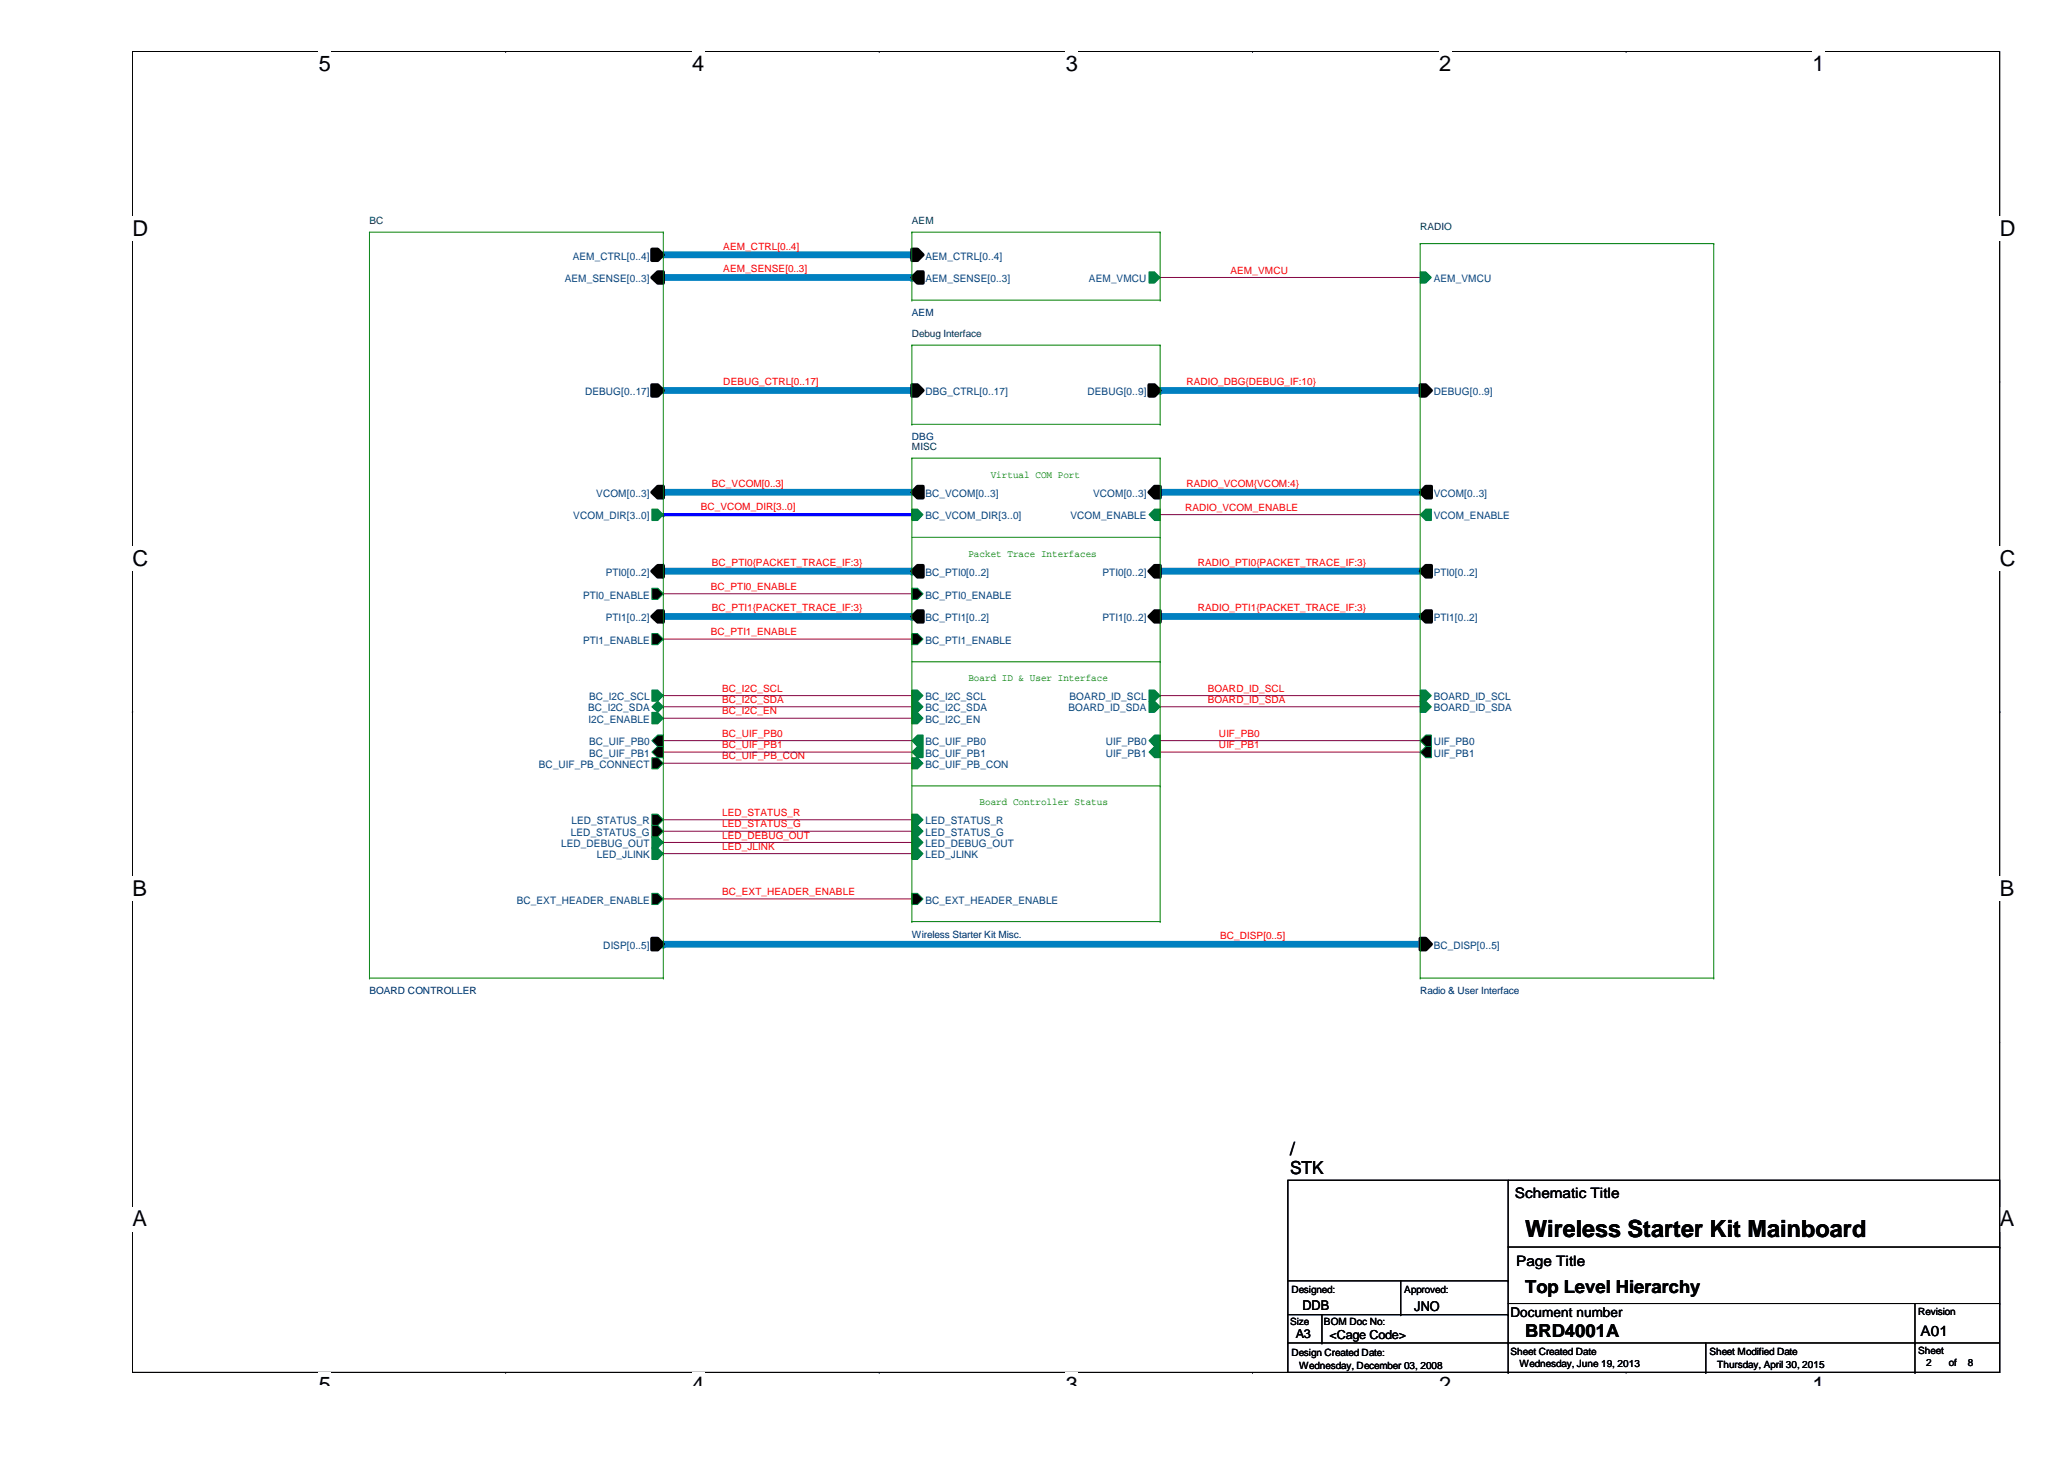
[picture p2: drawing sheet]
<svg xmlns="http://www.w3.org/2000/svg" width="297mm" height="210mm" viewBox="0 0 297 210" stroke-linecap="round" stroke-linejoin="round" font-family="sans-serif">
<path d="M19.1 7.4h268.7v190h-268.7z" fill="none" stroke="#000" stroke-width=".14"/>
<g fill="#fff">
<path d="M45.9 7.4h1.7v3.5h-1.7z"/>
<path d="M45.9 197.4h1.7v2h-1.7z"/>
</g>
<path d="M72.8 7.4h.1M72.8 197.4h.1" fill="none" stroke="#000" stroke-width=".14"/>
<g fill="#fff">
<path d="M99.6 7.4h1.7v3.5h-1.7z"/>
<path d="M99.6 197.4h1.7v2h-1.7z"/>
</g>
<path d="M126.5 7.4h.1M126.5 197.4h.1" fill="none" stroke="#000" stroke-width=".14"/>
<g fill="#fff">
<path d="M153.4 7.4h1.7v3.5h-1.7z"/>
<path d="M153.4 197.4h1.7v2h-1.7z"/>
</g>
<path d="M180.3 7.4h.1M180.3 197.4h.1" fill="none" stroke="#000" stroke-width=".14"/>
<g fill="#fff">
<path d="M207.1 7.4h1.7v3.5h-1.7z"/>
<path d="M207.1 197.4h1.7v2h-1.7z"/>
</g>
<path d="M234 7.4h.1M234 197.4h.1" fill="none" stroke="#000" stroke-width=".14"/>
<g fill="#fff">
<path d="M260.9 7.4h1.7v3.5h-1.7z"/>
<path d="M260.9 197.4h1.7v2h-1.7z"/>
<path d="M19.1 31.2h2.2v3.4h-2.2z"/>
<path d="M287.8 31.2h2.2v3.4h-2.2z"/>
<path d="M19.1 78.7h2.2v3.4h-2.2z"/>
<path d="M287.8 78.7h2.2v3.4h-2.2z"/>
</g>
<path d="M19.1 54.9h.1M287.8 54.9h.1" fill="none" stroke="#000" stroke-width=".14"/>
<g fill="#fff">
<path d="M19.1 126.2h2v3.4h-2z"/>
<path d="M287.8 126.2h2.1v3.4h-2.1z"/>
</g>
<path d="M19.1 102.4h.1M287.8 102.4h.1" fill="none" stroke="#000" stroke-width=".14"/>
<g fill="#fff">
<path d="M19.1 173.7h2v3.4h-2z"/>
<path d="M287.8 173.7h2.1v3.4h-2.1z"/>
</g>
<path d="M19.1 149.9h.1M287.8 149.9h.1" fill="none" stroke="#000" stroke-width=".14"/>
<path d="M167 39.9h.1M167 39.9h37.4M95.5 85.4h.1M95.5 91.9h.1M95.5 85.4h35.7M95.5 91.9h35.7" fill="none" stroke="#800040" stroke-width=".14"/>
<path d="M167 56.2h37.4" fill="none" stroke="#0080c0" stroke-width=".97"/>
<circle cx="167" cy="56.2" r=".49" fill="#0080c0"/>
<path d="M167 70.8h37.4" fill="none" stroke="#0080c0" stroke-width=".97"/>
<circle cx="167" cy="70.8" r=".49" fill="#0080c0"/>
<path d="M95.5 135.8h108.9" fill="none" stroke="#0080c0" stroke-width=".97"/>
<circle cx="95.5" cy="135.8" r=".49" fill="#0080c0"/>
<path d="M167 74h.1M167 74h37.4" fill="none" stroke="#800040" stroke-width=".14"/>
<path d="M95.5 74h35.7" fill="none" stroke="#00f" stroke-width=".47"/>
<circle cx="95.5" cy="74" r=".23" fill="#00f"/>
<path d="M95.5 70.8h35.7" fill="none" stroke="#0080c0" stroke-width=".97"/>
<circle cx="95.5" cy="70.8" r=".49" fill="#0080c0"/>
<g fill="none" stroke="#800040" stroke-width=".14">
<path d="M95.5 109.8h.1M95.5 103.3h.1M95.5 106.6h.1M95.5 101.7h.1M95.5 100.1h.1M95.5 108.2h.1M95.5 109.8h35.7M95.5 103.3h35.7M95.5 106.6h35.7M95.5 101.7h35.7M95.5 100.1h35.7M95.5 108.2h35.7"/>
<path d="M167 108.2h.1M167 106.6h.1M167 101.7h.1M167 100.1h.1M167 106.6h37.4M167 101.7h37.4M167 100.1h37.4M167 108.2h37.4M95.5 121.2h.1M95.5 122.8h.1M95.5 121.2h35.7M95.5 122.8h35.7"/>
</g>
<path d="M167 82.2h37.4" fill="none" stroke="#0080c0" stroke-width=".97"/>
<circle cx="167" cy="82.2" r=".49" fill="#0080c0"/>
<path d="M167 88.7h37.4" fill="none" stroke="#0080c0" stroke-width=".97"/>
<circle cx="167" cy="88.7" r=".49" fill="#0080c0"/>
<path d="M95.5 117.9h35.7M95.5 119.6h35.7M131.2 117.9h.1M131.2 119.6h.1" fill="none" stroke="#800040" stroke-width=".14"/>
<path d="M95.5 82.2h35.7" fill="none" stroke="#0080c0" stroke-width=".97"/>
<circle cx="131.2" cy="82.2" r=".49" fill="#0080c0"/>
<path d="M95.5 88.7h35.7" fill="none" stroke="#0080c0" stroke-width=".97"/>
<circle cx="131.2" cy="88.7" r=".49" fill="#0080c0"/>
<path d="M95.5 129.3h35.7M131.2 129.3h.1" fill="none" stroke="#800040" stroke-width=".14"/>
<path d="M95.5 36.7h35.7" fill="none" stroke="#0080c0" stroke-width=".97"/>
<circle cx="131.2" cy="36.7" r=".49" fill="#0080c0"/>
<path d="M95.5 39.9h35.7" fill="none" stroke="#0080c0" stroke-width=".97"/>
<circle cx="131.2" cy="39.9" r=".49" fill="#0080c0"/>
<path d="M95.5 56.2h35.7" fill="none" stroke="#0080c0" stroke-width=".97"/>
<circle cx="131.2" cy="56.2" r=".49" fill="#0080c0"/>
<g fill="none" stroke="#000" stroke-width=".14">
<path d="M185.3 169.8h102.5v27.6h-102.5zM217 179.4h70.8M217 169.8v27.6M287.8 179.4h.1M185.3 193.2h.1M185.3 193.2h102.5M185.3 189.1h31.7M185.3 184.3h31.7M190.2 193.2h.1M190.2 189.1v4.1M201.6 189.1h.1M201.6 184.3v4.8"/>
<path d="M217 193.2h.1M217 197.4h.1M217 189.1h.1M217 184.3h.1M217 187.5h70.8M245.5 197.4h.1M245.5 193.2v4.2M275.6 193.2h.1M275.6 197.4h.1M275.6 187.5v9.9M287.8 187.5h.1"/>
</g>
<path d="M131.2 77.3h35.8M167 77.3h.1M131.2 95.2h35.8M167 95.2h.1M131.2 113.1h35.8M167 113.1h.1" fill="none" stroke="#008000" stroke-width=".14"/>
<path d="M165.4 106.6l.8-.9h.8v1.7h-.8z" fill-rule="evenodd" fill="#008040"/>
<path d="M165.4 106.6l.8-.9h.8v1.7h-.8z" fill="none" stroke="#008040" stroke-width=".14"/>
<path d="M131.2 106.6l.8-.9h.8v1.7h-.8z" fill-rule="evenodd" fill="#008040"/>
<path d="M131.2 106.6l.8-.9h.8v1.7h-.8z" fill="none" stroke="#008040" stroke-width=".14"/>
<path d="M131.2 108.2l.8-.8h.8v1.6h-.8z" fill-rule="evenodd" fill="#008040"/>
<path d="M131.2 108.2l.8-.8h.8v1.6h-.8z" fill="none" stroke="#008040" stroke-width=".14"/>
<path d="M131.2 109h.8l.8 .8-.8 .8h-.8z" fill-rule="evenodd" fill="#008040"/>
<path d="M131.2 109h.8l.8 .8-.8 .8h-.8z" fill="none" stroke="#008040" stroke-width=".14"/>
<path d="M131.2 100.9h.8l.8 .8-.8 .8h-.8z" fill-rule="evenodd" fill="#008040"/>
<path d="M131.2 100.9h.8l.8 .8-.8 .8h-.8z" fill="none" stroke="#008040" stroke-width=".14"/>
<path d="M131.2 99.3h.8l.8 .8-.8 .8h-.8z" fill-rule="evenodd" fill="#008040"/>
<path d="M131.2 99.3h.8l.8 .8-.8 .8h-.8z" fill="none" stroke="#008040" stroke-width=".14"/>
<path d="M166.2 107.4h.8v1.6h-.8l-.8-.8z" fill-rule="evenodd" fill="#008040"/>
<path d="M166.2 107.4h.8v1.6h-.8l-.8-.8z" fill="none" stroke="#008040" stroke-width=".14"/>
<path d="M131.2 102.5h.8l.8 .8-.8 .8h-.8z" fill-rule="evenodd" fill="#008040"/>
<path d="M131.2 102.5h.8l.8 .8-.8 .8h-.8z" fill="none" stroke="#008040" stroke-width=".14"/>
<path d="M131.2 117.1h.8l.8 .8-.8 .8h-.8z" fill-rule="evenodd" fill="#008040"/>
<path d="M131.2 117.1h.8l.8 .8-.8 .8h-.8z" fill="none" stroke="#008040" stroke-width=".14"/>
<path d="M131.2 122h.8l.8 .8-.8 .9h-.8z" fill-rule="evenodd" fill="#008040"/>
<path d="M131.2 122h.8l.8 .8-.8 .9h-.8z" fill="none" stroke="#008040" stroke-width=".14"/>
<path d="M131.2 118.7h.8l.8 .9-.8 .8h-.8z" fill-rule="evenodd" fill="#008040"/>
<path d="M131.2 118.7h.8l.8 .9-.8 .8h-.8z" fill="none" stroke="#008040" stroke-width=".14"/>
<path d="M131.2 120.4h.8l.8 .8-.8 .8h-.8z" fill-rule="evenodd" fill="#008040"/>
<path d="M131.2 120.4h.8l.8 .8-.8 .8h-.8z" fill="none" stroke="#008040" stroke-width=".14"/>
<path d="M165.4 99.3h.8l.8 .8-.8 .8h-.8z" fill-rule="evenodd" fill="#008040"/>
<path d="M165.4 99.3h.8l.8 .8-.8 .8h-.8z" fill="none" stroke="#008040" stroke-width=".14"/>
<path d="M165.4 100.9h.8l.8 .8-.8 .8h-.8z" fill-rule="evenodd" fill="#008040"/>
<path d="M165.4 100.9h.8l.8 .8-.8 .8h-.8z" fill="none" stroke="#008040" stroke-width=".14"/>
<path d="M166.2 73.2h.8v1.7h-.8l-.8-.9z" fill-rule="evenodd" fill="#008040"/>
<path d="M166.2 73.2h.8v1.7h-.8l-.8-.9z" fill="none" stroke="#008040" stroke-width=".14"/>
<path d="M131.2 73.2h.8l.8 .8-.8 .9h-.8z" fill-rule="evenodd" fill="#008040"/>
<path d="M131.2 73.2h.8l.8 .8-.8 .9h-.8zM131.2 84.6h.8l.8 .8-.8 .8h-.8zM131.2 91.1h.8l.8 .8-.8 .9h-.8zM131.2 128.5h.8l.8 .8-.8 .8h-.8z" fill="none" stroke="#008040" stroke-width=".14"/>
<g fill="#000">
<path d="M132 70h.8v1.6h-.8l-.8-.8z" fill-rule="evenodd"/>
<path d="M166.2 70h.8v1.6h-.8l-.8-.8z" fill-rule="evenodd"/>
<path d="M131.2 84.6h.8l.8 .8-.8 .8h-.8z" fill-rule="evenodd"/>
<path d="M131.2 88.7l.8-.8h.8v1.6h-.8z" fill-rule="evenodd"/>
<path d="M131.2 82.2l.8-.8h.8v1.6h-.8z" fill-rule="evenodd"/>
<path d="M131.2 91.1h.8l.8 .8-.8 .9h-.8z" fill-rule="evenodd"/>
<path d="M166.2 81.4h.8v1.6h-.8l-.8-.8z" fill-rule="evenodd"/>
<path d="M166.2 87.9h.8v1.6h-.8l-.8-.8z" fill-rule="evenodd"/>
<path d="M131.2 128.5h.8l.8 .8-.8 .8h-.8z" fill-rule="evenodd"/>
</g>
<path d="M132 70h.8v1.6h-.8l-.8-.8zM166.2 70h.8v1.6h-.8l-.8-.8zM131.2 88.7l.8-.8h.8v1.6h-.8zM131.2 82.2l.8-.8h.8v1.6h-.8zM166.2 81.4h.8v1.6h-.8l-.8-.8zM166.2 87.9h.8v1.6h-.8l-.8-.8z" fill="none" stroke="#000" stroke-width=".47"/>
<path d="M131.2 65.9h.1M131.2 65.9h35.8M131.2 65.9v66.7M167 65.9h.1M167 65.9v66.7M131.2 132.6h.1M131.2 132.6h35.8M167 132.6h.1" fill="none" stroke="#008000" stroke-width=".14"/>
<path d="M204.4 39.1h.8l.8 .8-.8 .8h-.8z" fill-rule="evenodd" fill="#008040"/>
<path d="M204.4 39.1h.8l.8 .8-.8 .8h-.8z" fill="none" stroke="#008040" stroke-width=".14"/>
<path d="M204.4 99.3h.8l.8 .8-.8 .8h-.8z" fill-rule="evenodd" fill="#008040"/>
<path d="M204.4 99.3h.8l.8 .8-.8 .8h-.8z" fill="none" stroke="#008040" stroke-width=".14"/>
<path d="M204.4 100.9h.8l.8 .8-.8 .8h-.8z" fill-rule="evenodd" fill="#008040"/>
<path d="M204.4 100.9h.8l.8 .8-.8 .8h-.8z" fill="none" stroke="#008040" stroke-width=".14"/>
<path d="M205.2 73.2h.8v1.7h-.8l-.8-.9z" fill-rule="evenodd" fill="#008040"/>
<path d="M205.2 73.2h.8v1.7h-.8l-.8-.9zM204.4 106.6l.8-.9h.8v1.7h-.8zM205.2 107.4h.8v1.6h-.8l-.8-.8z" fill="none" stroke="#008040" stroke-width=".14"/>
<g fill="#000">
<path d="M204.4 55.4h.8l.8 .8-.8 .8h-.8z" fill-rule="evenodd"/>
<path d="M205.2 70h.8v1.6h-.8l-.8-.8z" fill-rule="evenodd"/>
<path d="M205.2 81.4h.8v1.6h-.8l-.8-.8z" fill-rule="evenodd"/>
<path d="M205.2 87.9h.8v1.6h-.8l-.8-.8z" fill-rule="evenodd"/>
<path d="M204.4 106.6l.8-.9h.8v1.7h-.8z" fill-rule="evenodd"/>
<path d="M205.2 107.4h.8v1.6h-.8l-.8-.8z" fill-rule="evenodd"/>
<path d="M204.4 135h.8l.8 .8-.8 .9h-.8z" fill-rule="evenodd"/>
</g>
<path d="M204.4 55.4h.8l.8 .8-.8 .8h-.8zM205.2 70h.8v1.6h-.8l-.8-.8zM205.2 81.4h.8v1.6h-.8l-.8-.8zM205.2 87.9h.8v1.6h-.8l-.8-.8zM204.4 135h.8l.8 .8-.8 .9h-.8z" fill="none" stroke="#000" stroke-width=".47"/>
<path d="M204.4 35.1h.1M204.4 35.1h42.2M204.4 35.1v105.6M246.6 35.1h.1M246.6 35.1v105.6M204.4 140.7h.1M204.4 140.7h42.2M246.6 140.7h.1" fill="none" stroke="#008000" stroke-width=".14"/>
<path d="M165.4 39.1h.8l.8 .8-.8 .8h-.8z" fill-rule="evenodd" fill="#008040"/>
<path d="M165.4 39.1h.8l.8 .8-.8 .8h-.8z" fill="none" stroke="#008040" stroke-width=".14"/>
<g fill="#000">
<path d="M131.2 35.9h.8l.8 .8-.8 .8h-.8z" fill-rule="evenodd"/>
<path d="M131.2 39.9l.8-.8h.8v1.6h-.8z" fill-rule="evenodd"/>
<path d="M131.2 55.4h.8l.8 .8-.8 .8h-.8z" fill-rule="evenodd"/>
<path d="M165.4 55.4h.8l.8 .8-.8 .8h-.8z" fill-rule="evenodd"/>
</g>
<path d="M131.2 35.9h.8l.8 .8-.8 .8h-.8zM131.2 39.9l.8-.8h.8v1.6h-.8zM131.2 55.4h.8l.8 .8-.8 .8h-.8zM165.4 55.4h.8l.8 .8-.8 .8h-.8z" fill="none" stroke="#000" stroke-width=".47"/>
<g fill="none" stroke="#008000" stroke-width=".14">
<path d="M131.2 33.4h.1M131.2 33.4h35.8M131.2 33.4v9.8M167 33.4h.1M167 33.4v9.8M131.2 43.2h.1M131.2 49.7h.1M131.2 43.2h35.8M131.2 49.7v11.3M131.2 49.7h35.8M167 43.2h.1M167 49.7h.1"/>
<path d="M167 49.7v11.3M131.2 61h.1M131.2 61h35.8M167 61h.1"/>
</g>
<path d="M93.8 99.3h.9l.8 .8-.8 .8h-.9z" fill-rule="evenodd" fill="#008040"/>
<path d="M93.8 99.3h.9l.8 .8-.8 .8h-.9z" fill="none" stroke="#008040" stroke-width=".14"/>
<path d="M93.8 101.7l.9-.8 .8 .8-.8 .8z" fill="#008040"/>
<path d="M93.8 101.7l.9-.8 .8 .8-.8 .8z" fill="none" stroke="#008040" stroke-width=".14"/>
<path d="M93.8 122h.9l.8 .8-.8 .9h-.9z" fill-rule="evenodd" fill="#008040"/>
<path d="M93.8 122h.9l.8 .8-.8 .9h-.9z" fill="none" stroke="#008040" stroke-width=".14"/>
<path d="M93.8 120.4h.9l.8 .8-.8 .8h-.9z" fill-rule="evenodd" fill="#008040"/>
<path d="M93.8 120.4h.9l.8 .8-.8 .8h-.9z" fill="none" stroke="#008040" stroke-width=".14"/>
<path d="M93.8 73.2h.9l.8 .8-.8 .9h-.9z" fill-rule="evenodd" fill="#008040"/>
<path d="M93.8 73.2h.9l.8 .8-.8 .9h-.9z" fill="none" stroke="#008040" stroke-width=".14"/>
<path d="M93.8 102.5h.9l.8 .8-.8 .8h-.9z" fill-rule="evenodd" fill="#008040"/>
<path d="M93.8 84.6h.9l.8 .8-.8 .8h-.9zM93.8 91.1h.9l.8 .8-.8 .9h-.9zM93.8 102.5h.9l.8 .8-.8 .8h-.9zM93.8 117.1h.9l.8 .8-.8 .8h-.9zM93.8 118.7h.9l.8 .9-.8 .8h-.9zM93.8 109h.9l.8 .8-.8 .8h-.9zM93.8 106.6l.9-.9h.8v1.7h-.8zM93.8 108.2l.9-.8h.8v1.6h-.8zM93.8 128.5h.9l.8 .8-.8 .8h-.9z" fill="none" stroke="#008040" stroke-width=".14"/>
<g fill="#000">
<path d="M93.8 39.9l.9-.8h.8v1.6h-.8z" fill-rule="evenodd"/>
<path d="M93.8 35.9h.9l.8 .8-.8 .8h-.9z" fill-rule="evenodd"/>
<path d="M93.8 55.4h.9l.8 .8-.8 .8h-.9z" fill-rule="evenodd"/>
<path d="M93.8 70.8l.9-.8h.8v1.6h-.8z" fill-rule="evenodd"/>
<path d="M93.8 84.6h.9l.8 .8-.8 .8h-.9z" fill-rule="evenodd"/>
<path d="M93.8 82.2l.9-.8h.8v1.6h-.8z" fill-rule="evenodd"/>
<path d="M93.8 91.1h.9l.8 .8-.8 .9h-.9z" fill-rule="evenodd"/>
<path d="M93.8 88.7l.9-.8h.8v1.6h-.8z" fill-rule="evenodd"/>
<path d="M93.8 117.1h.9l.8 .8-.8 .8h-.9z" fill-rule="evenodd"/>
<path d="M93.8 118.7h.9l.8 .9-.8 .8h-.9z" fill-rule="evenodd"/>
<path d="M93.8 109h.9l.8 .8-.8 .8h-.9z" fill-rule="evenodd"/>
<path d="M93.8 106.6l.9-.9h.8v1.7h-.8z" fill-rule="evenodd"/>
<path d="M93.8 108.2l.9-.8h.8v1.6h-.8z" fill-rule="evenodd"/>
<path d="M93.8 135h.9l.8 .8-.8 .9h-.9z" fill-rule="evenodd"/>
<path d="M93.8 128.5h.9l.8 .8-.8 .8h-.9z" fill-rule="evenodd"/>
</g>
<path d="M93.8 39.9l.9-.8h.8v1.6h-.8zM93.8 35.9h.9l.8 .8-.8 .8h-.9zM93.8 55.4h.9l.8 .8-.8 .8h-.9zM93.8 70.8l.9-.8h.8v1.6h-.8zM93.8 82.2l.9-.8h.8v1.6h-.8zM93.8 88.7l.9-.8h.8v1.6h-.8zM93.8 135h.9l.8 .8-.8 .9h-.9z" fill="none" stroke="#000" stroke-width=".47"/>
<path d="M53.2 33.4h.1M53.2 33.4h42.3M53.2 33.4v107.3M95.5 33.4h.1M95.5 33.4v107.3M53.2 140.7h.1M53.2 140.7h42.3M95.5 140.7h.1" fill="none" stroke="#008000" stroke-width=".14"/>
<text font-size="3.4" x="219.5" y="178">Wireless Starter Kit Mainboard</text>
<g font-size="3.1">
<text x="45.9" y="10.2">5</text>
<text x="99.6" y="10.2">4</text>
<text x="153.4" y="10.2">3</text>
<text x="207.1" y="10.2">2</text>
<text x="260.9" y="10.2">1</text>
<text x="19" y="34">D</text>
<text x="287.8" y="34">D</text>
<text x="19" y="81.4">C</text>
<text x="287.8" y="81.4">C</text>
<text x="19" y="128.9">B</text>
<text x="287.8" y="128.9">B</text>
<text x="19" y="176.4">A</text>
<text x="287.8" y="176.4">A</text>
<text x="45.9" y="200.2">5</text>
<text x="99.6" y="200.2">4</text>
<text x="153.4" y="200.2">3</text>
<text x="207.1" y="200.2">2</text>
<text x="260.9" y="200.2">1</text>
</g>
<g font-size="2.6">
<text x="185.7" y="166.1">/</text>
<text x="185.7" y="168.9">STK</text>
<text x="219.5" y="186.1">Top Level Hierarchy</text>
<text x="219.5" y="192.4">BRD4001A</text>
</g>
<g font-size="2.1">
<text x="218" y="172.4">Schematic Title</text>
<text x="218.2" y="182.1">Page Title</text>
<text x="276.4" y="192.2">A01</text>
</g>
<g font-size="1.9">
<text x="187.5" y="188.5">DDB</text>
<text x="203.5" y="188.6">JNO</text>
<text x="217.4" y="189.5">Document number</text>
</g>
<g font-size="1.8">
<text x="186.5" y="192.5">A3</text>
<text x="191.3" y="192.7">&lt;Cage Code&gt;</text>
</g>
<g font-size="1.5" fill="#004080">
<text x="81.3" y="40.6">AEM_SENSE[0..3]</text>
<text x="82.4" y="37.3">AEM_CTRL[0..4]</text>
<text x="133.2" y="37.3">AEM_CTRL[0..4]</text>
<text x="133.2" y="40.6">AEM_SENSE[0..3]</text>
<text x="156.7" y="40.6">AEM_VMCU</text>
<text x="206.3" y="40.6">AEM_VMCU</text>
<text x="84.2" y="56.9">DEBUG[0..17]</text>
<text x="133.2" y="56.9">DBG_CTRL[0..17]</text>
<text x="156.5" y="56.9">DEBUG[0..9]</text>
<text x="206.3" y="56.9">DEBUG[0..9]</text>
<text x="85.8" y="71.5">VCOM[0..3]</text>
<text x="133.2" y="71.5">BC_VCOM[0..3]</text>
<text x="157.3" y="71.5">VCOM[0..3]</text>
<text x="206.3" y="71.5">VCOM[0..3]</text>
<text x="82.5" y="74.7">VCOM_DIR[3..0]</text>
<text x="133.2" y="74.7">BC_VCOM_DIR[3..0]</text>
<text x="154.1" y="74.7">VCOM_ENABLE</text>
<text x="206.3" y="74.7">VCOM_ENABLE</text>
<text x="87.2" y="82.8">PTI0[0..2]</text>
<text x="133.2" y="82.8">BC_PTI0[0..2]</text>
<text x="158.7" y="82.8">PTI0[0..2]</text>
<text x="206.3" y="82.8">PTI0[0..2]</text>
<text x="83.9" y="86.1">PTI0_ENABLE</text>
<text x="87.2" y="89.4">PTI1[0..2]</text>
<text x="133.2" y="86.1">BC_PTI0_ENABLE</text>
<text x="133.2" y="89.4">BC_PTI1[0..2]</text>
<text x="158.7" y="89.4">PTI1[0..2]</text>
<text x="206.3" y="89.4">PTI1[0..2]</text>
<text x="83.9" y="92.6">PTI1_ENABLE</text>
<text x="133.2" y="92.6">BC_PTI1_ENABLE</text>
<text x="84.8" y="100.8">BC_I2C_SCL</text>
<text x="133.2" y="100.8">BC_I2C_SCL</text>
<text x="153.9" y="100.8">BOARD_ID_SCL</text>
<text x="206.3" y="100.8">BOARD_ID_SCL</text>
<text x="84.6" y="102.4">BC_I2C_SDA</text>
<text x="84.7" y="104">I2C_ENABLE</text>
<text x="84.8" y="107.2">BC_UIF_PB0</text>
<text x="133.2" y="107.2">BC_UIF_PB0</text>
<text x="133.2" y="102.4">BC_I2C_SDA</text>
<text x="133.2" y="104">BC_I2C_EN</text>
<text x="153.8" y="102.4">BOARD_ID_SDA</text>
<text x="159.1" y="107.2">UIF_PB0</text>
<text x="206.3" y="102.4">BOARD_ID_SDA</text>
<text x="206.3" y="107.2">UIF_PB0</text>
<text x="77.6" y="110.5">BC_UIF_PB_CONNECT</text>
<text x="84.8" y="108.9">BC_UIF_PB1</text>
<text x="133.2" y="108.9">BC_UIF_PB1</text>
<text x="133.2" y="110.5">BC_UIF_PB_CON</text>
<text x="159.1" y="108.9">UIF_PB1</text>
<text x="206.3" y="108.9">UIF_PB1</text>
<text x="82.3" y="118.6">LED_STATUS_R</text>
<text x="133.2" y="118.6">LED_STATUS_R</text>
<text x="80.8" y="121.9">LED_DEBUG_OUT</text>
<text x="82.2" y="120.3">LED_STATUS_G</text>
<text x="85.9" y="123.5">LED_JLINK</text>
<text x="133.2" y="123.5">LED_JLINK</text>
<text x="133.2" y="120.3">LED_STATUS_G</text>
<text x="133.2" y="121.9">LED_DEBUG_OUT</text>
<text x="74.4" y="130">BC_EXT_HEADER_ENABLE</text>
<text x="133.2" y="130">BC_EXT_HEADER_ENABLE</text>
<text x="86.8" y="136.5">DISP[0..5]</text>
<text x="206.3" y="136.5">BC_DISP[0..5]</text>
</g>
<g font-size="1.4" fill="#004040">
<text x="53.2" y="32.2">BC</text>
<text x="131.2" y="32.2">AEM</text>
<text x="204.4" y="33.1">RADIO</text>
<text x="131.2" y="48.4">Debug Interface</text>
<text x="131.2" y="64.7">MISC</text>
</g>
<g font-size="1.4" fill="#f00">
<text x="104.1" y="35.9">AEM_CTRL[0..4]</text>
<text x="104.1" y="39.2">AEM_SENSE[0..3]</text>
<text x="177.1" y="39.4">AEM_VMCU</text>
<text x="104.1" y="55.5">DEBUG_CTRL[0..17]</text>
<text x="170.7" y="55.5">RADIO_DBG{DEBUG_IF:10}</text>
<text x="102.4" y="70.1">BC_VCOM[0..3]</text>
<text x="170.7" y="70.1">RADIO_VCOM{VCOM:4}</text>
<text x="100.8" y="73.3">BC_VCOM_DIR[3..0]</text>
<text x="170.6" y="73.5">RADIO_VCOM_ENABLE</text>
<text x="102.4" y="81.4">BC_PTI0{PACKET_TRACE_IF:3}</text>
<text x="172.4" y="81.4">RADIO_PTI0{PACKET_TRACE_IF:3}</text>
<text x="102.3" y="84.9">BC_PTI0_ENABLE</text>
<text x="102.4" y="88">BC_PTI1{PACKET_TRACE_IF:3}</text>
<text x="172.4" y="88">RADIO_PTI1{PACKET_TRACE_IF:3}</text>
<text x="102.3" y="91.4">BC_PTI1_ENABLE</text>
<text x="103.9" y="101.1">BC_I2C_SDA</text>
<text x="103.9" y="99.5">BC_I2C_SCL</text>
<text x="173.8" y="101.1">BOARD_ID_SDA</text>
<text x="173.8" y="99.5">BOARD_ID_SCL</text>
<text x="103.9" y="102.8">BC_I2C_EN</text>
<text x="103.9" y="106">BC_UIF_PB0</text>
<text x="103.9" y="107.7">BC_UIF_PB1</text>
<text x="175.4" y="107.7">UIF_PB1</text>
<text x="175.4" y="106">UIF_PB0</text>
<text x="103.9" y="109.3">BC_UIF_PB_CON</text>
<text x="103.9" y="117.4">LED_STATUS_R</text>
<text x="103.9" y="119">LED_STATUS_G</text>
<text x="103.9" y="120.6">LED_DEBUG_OUT</text>
<text x="103.9" y="122.3">LED_JLINK</text>
<text x="103.9" y="128.8">BC_EXT_HEADER_ENABLE</text>
<text x="175.6" y="135.1">BC_DISP[0..5]</text>
</g>
<g font-size="1.4" fill="#000080">
<text x="131.2" y="45.5">AEM</text>
<text x="131.2" y="63.4">DBG</text>
<text x="131.2" y="134.9">Wireless Starter Kit Misc.</text>
<text x="53.2" y="143">BOARD CONTROLLER</text>
<text x="204.4" y="143">Radio &amp; User Interface</text>
</g>
<g font-size="1.4" fill="#008000">
<text x="142.6" y="68.7">Virtual COM Port</text>
<text x="139.4" y="80.1">Packet Trace Interfaces</text>
<text x="139.4" y="98">Board ID &amp; User Interface</text>
<text x="141" y="115.9">Board Controller Status</text>
</g>
<g font-size="1.4">
<text x="185.8" y="186">Designed:</text>
<text x="202.1" y="186">Approved:</text>
<text x="185.7" y="190.7">Size</text>
<text x="190.5" y="190.7">BOM Doc No:</text>
<text x="276.1" y="189.2">Revision</text>
<text x="185.8" y="195.1">Design Created Date:</text>
<text x="187" y="197">Wednesday, December 03, 2008</text>
<text x="217.4" y="194.9">Sheet Created Date</text>
<text x="218.7" y="196.7">Wednesday, June 19, 2013</text>
<text x="246" y="194.9">Sheet Modified Date</text>
<text x="247.1" y="196.8">Thursday, April 30, 2015</text>
<text x="276.1" y="194.7">Sheet</text>
<text x="277.2" y="196.5">2</text>
<text x="280.5" y="196.5">of</text>
<text x="283.2" y="196.5">8</text>
</g>
</svg>
